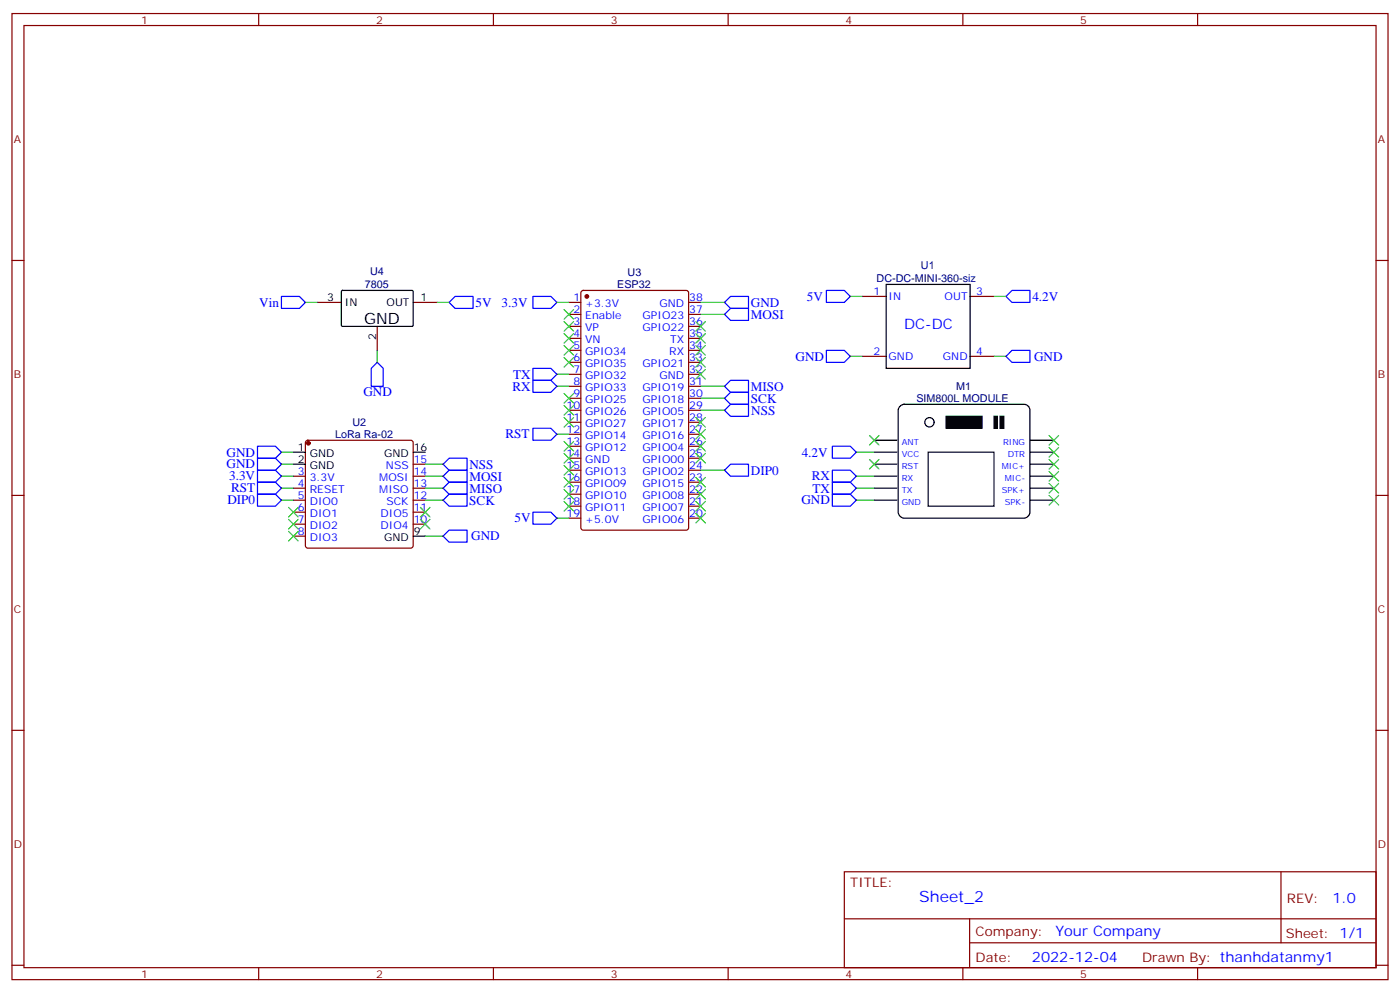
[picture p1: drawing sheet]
<svg xmlns="http://www.w3.org/2000/svg" width="412mm" height="292mm" viewBox="0 0 412 292" stroke-linecap="round" stroke-linejoin="round" font-family="sans-serif">
<g fill="none" stroke="#870000" stroke-width=".35">
<path d="M3.5 4h405.4v284.3h-405.4zM7.1 7.5h398.2v277.3h-398.2zM76.2 4v3.5M145.3 4v3.5M214.5 4v3.5M283.6 4v3.5M352.8 4v3.5M3.5 76.7h3.6M405.3 76.7h3.6M93.5 89h7M111.1 96.1v7M121.7 89h7.1"/>
<path d="M167.6 89h3.5M167.6 92.5h3.5M167.6 96.1h3.5M167.6 99.6h3.5M171.3 85.7l.5-.2h30.3l.7 .4v69.4l-.4 .7h-30.6l-.6-.4-.1-69.4zM202.8 89h3.6M202.8 92.5h3.6M202.8 96.1h3.6M202.8 99.6h3.6M254 87.2h7.1M285.8 87.2h7M167.6 103.1h3.5"/>
<path d="M167.6 106.6h3.5M167.6 110.2h3.5M167.6 113.7h3.5M167.6 117.2h3.5M202.8 103.1h3.6M202.8 106.6h3.6M202.8 110.2h3.6M202.8 113.7h3.6M202.8 117.2h3.6M254 104.9h7.1M285.8 104.9h7M90.2 129.8l.5-.2h30.3l.5 .2 .2 .5v30.3l-.2 .5-.5 .2h-30.3l-.5-.2-.2-.5v-30.3z"/>
<path d="M121.7 136.6h3.5M167.6 120.8h3.5M167.6 124.3h3.5M167.6 127.8h3.5M167.6 131.3h3.5M167.6 134.9h3.5M167.6 138.4h3.5M202.8 120.8h3.6M202.8 124.3h3.6M202.8 127.8h3.6M202.8 131.3h3.6M202.8 134.9h3.6"/>
<path d="M202.8 138.4h3.6M3.5 145.8h3.6M86.4 140.2h3.6M86.4 143.7h3.6M86.4 147.2h3.6M86.4 150.7h3.6M86.4 154.3h3.6M86.4 157.8h3.6M121.7 140.2h3.5M121.7 143.7h3.5M121.7 147.2h3.5M121.7 150.7h3.5"/>
<path d="M121.7 154.3h3.5M167.6 141.9h3.5M167.6 145.5h3.5M167.6 149h3.5M167.6 152.5h3.5M202.8 141.9h3.6M202.8 145.5h3.6M202.8 149h3.6M202.8 152.5h3.6M405.3 145.8h3.6M3.5 214.9h3.6M405.3 214.9h3.6"/>
<path d="M248.7 256.6h156.6v28.2h-156.6zM377.3 256.6v20.9M248.7 270.4h156.5M285.6 277.5h119.6M285.6 270.4v14.1M3.5 284.1h3.6M76.2 284.8v3.5M145.3 284.8v3.5M214.5 284.8v3.5M283.6 284.8v3.5M352.8 284.8v3.5M405.3 284.1h3.6"/>
</g>
<g fill="none" stroke="#00f" stroke-width=".35">
<path d="M82.9 87.2h5.3l1.8 1.8-1.8 1.8h-5.3zM132.3 89l1.8-1.8h5.2v3.6h-5.2zM157 87.2h5.3l1.7 1.8-1.7 1.8h-5.3zM213.4 89l1.8-1.8h5.3v3.6h-5.3zM215.2 90.8h5.3v3.5h-5.3l-1.8-1.8zM243.4 85.5h5.3l1.8 1.7-1.8 1.8h-5.3zM298.1 85.5h5.3v3.5h-5.3l-1.8-1.8zM111.1 106.6l1.8 1.8v5.3h-3.5v-5.3zM157 111.9h5.3l1.7 1.8-1.7 1.8h-5.3zM157 108.4h5.3l1.7 1.8-1.7 1.7h-5.3zM213.4 113.7l1.8-1.8h5.3v3.6h-5.3zM213.4 117.2l1.8-1.7h5.3v3.5h-5.3z"/>
<path d="M243.4 103.1h5.3l1.8 1.8-1.8 1.7h-5.3zM296.3 104.9l1.8-1.8h5.3v3.5h-5.3zM75.8 138.4h5.3l1.8 1.8-1.8 1.7h-5.3zM75.8 131.3h5.3l1.8 1.8-1.8 1.8h-5.3zM75.8 134.9h5.3l1.8 1.7-1.8 1.8h-5.3zM130.5 136.6l1.8-1.7h5.3v3.5h-5.3zM157 126h5.3l1.7 1.8-1.7 1.8h-5.3zM213.4 120.8l1.8-1.8h5.3v3.5h-5.3zM213.4 138.4l1.8-1.8h5.3v3.6h-5.3zM245.2 131.3h5.3l1.7 1.8-1.7 1.8h-5.3zM245.2 138.4h5.3l1.7 1.8-1.7 1.7h-5.3zM75.8 141.9h5.3l1.8 1.8-1.8 1.8h-5.3z"/>
<path d="M75.8 145.5h5.3l1.8 1.7-1.8 1.8h-5.3zM130.5 140.2l1.8-1.8h5.3v3.5h-5.3zM130.5 147.2l1.8-1.7h5.3v3.5h-5.3zM130.5 157.8l1.8-1.8h5.3v3.6h-5.3zM132.3 141.9h5.3v3.6h-5.3l-1.8-1.8zM157 150.7h5.3l1.7 1.8-1.7 1.8h-5.3zM245.2 145.5h5.3l1.7 1.7-1.7 1.8h-5.3zM245.2 141.9h5.3l1.7 1.8-1.7 1.8h-5.3z"/>
</g>
<g fill="#870000" stroke="#870000" stroke-width=".35">
<circle cx="90.8" cy="130.5" r=".53"/>
<circle cx="172.9" cy="87.2" r=".53"/>
</g>
<g fill="none" stroke="#000" stroke-width=".35">
<path d="M100.6 85.7l.3-.2h20.6l.2 .3v10.1l-.3 .2-20.7-.1-.2-.3zM261.1 83.7h24.7v24.7h-24.7zM265.2 119.5l1.1-.5h35.3a1.76 1.76 0 0 1 1.8 1.8v29.9a1.89 1.89 0 0 1-1.8 1.8h-35.3a1.89 1.89 0 0 1-1.7-1.8v-29.9zM86.4 133.1h3.6M86.4 136.6h3.6M121.7 133.1h3.5M257.5 133.1h6.7M257.5 136.6h6.7M257.5 129.6h6.7M273.4 133.1h19.4v15.9h-19.4zM303.4 133.1h7M303.4 136.6h7"/>
<path d="M303.4 129.6h7M121.7 157.8h3.5M257.5 140.2h6.7M257.5 143.7h6.7M257.5 147.2h6.7M303.4 140.2h7M303.4 143.7h7M303.4 147.2h7"/>
<circle cx="273.8" cy="124.3" r="1.38"/>
</g>
<g fill="none" stroke="#008700" stroke-width=".35">
<path d="M90 89h3.5M128.8 89h3.5M164 89h3.6M206.4 89h7M206.4 92.5h7M250.5 87.2h3.5M292.8 87.2h3.5M111.1 103.1v3.5M164 113.7h3.6M164 110.2h3.6M206.4 113.7h7M206.4 117.2h7"/>
<path d="M250.5 104.9h3.5M292.8 104.9h3.5M82.9 133.1h3.5M82.9 136.6h3.5M125.2 136.6h5.3M164 127.8h3.6M206.4 120.8h7M206.4 138.4h7M252.2 133.1h5.3M82.9 140.2h3.5M82.9 143.7h3.5M82.9 147.2h3.5"/>
<path d="M125.2 140.2h5.3M125.2 143.7h5.3M125.2 147.2h5.3M125.2 157.8h5.3M164 152.5h3.6M252.2 140.2h5.3M252.2 143.7h5.3M252.2 147.2h5.3"/>
</g>
<path d="M278.7 122.5h10.6v3.5h-10.6zM292.8 122.5h1v3.5h-1zM294.6 122.5h1.1v3.5h-1.1z" fill="#000" stroke="#000" stroke-width=".35"/>
<g fill="none" stroke="#3c3" stroke-width=".35">
<path d="M166.2 98.2l2.8 2.8M166.2 94.7l2.8 2.8M166.2 91.1l2.8 2.8M169 98.2l-2.8 2.8M169 94.7l-2.8 2.8M169 91.1l-2.8 2.8M205 94.7l2.8 2.8M205 98.2l2.8 2.8M207.8 94.7l-2.8 2.8M207.8 98.2l-2.8 2.8M166.2 119.3l2.8 2.9M166.2 115.8l2.8 2.8"/>
<path d="M166.2 105.2l2.8 2.9M166.2 101.7l2.8 2.8M169 119.3l-2.8 2.9M169 115.8l-2.8 2.8M169 105.2l-2.8 2.9M169 101.7l-2.8 2.8M205 101.7l2.8 2.8M205 105.2l2.8 2.9M205 108.8l2.8 2.8M207.8 101.7l-2.8 2.8M207.8 105.2l-2.8 2.9M207.8 108.8l-2.8 2.8"/>
<path d="M166.2 137l2.8 2.8M166.2 133.5l2.8 2.8M166.2 129.9l2.8 2.9M166.2 122.9l2.8 2.8M169 133.5l-2.8 2.8M169 137l-2.8 2.8M169 129.9l-2.8 2.9M169 122.9l-2.8 2.8M205 122.9l2.8 2.8M205 126.4l2.8 2.8M205 129.9l2.8 2.9M205 133.5l2.8 2.8"/>
<path d="M207.8 122.9l-2.8 2.8M207.8 126.4l-2.8 2.8M207.8 129.9l-2.8 2.9M207.8 133.5l-2.8 2.8M256.1 128.2l2.8 2.8M256.1 135.2l2.8 2.8M258.9 128.2l-2.8 2.8M258.9 135.2l-2.8 2.8M309 128.2l2.9 2.8M309 131.7l2.9 2.8M309 135.2l2.9 2.8M309 138.7l2.9 2.9"/>
<path d="M311.9 128.2l-2.9 2.8M311.9 131.7l-2.9 2.8M311.9 135.2l-2.9 2.8M311.9 138.7l-2.9 2.9M85 149.3l2.8 2.9M85 152.9l2.8 2.8M85 156.4l2.8 2.8M87.8 149.3l-2.8 2.9M87.8 152.9l-2.8 2.8M87.8 156.4l-2.8 2.8M123.8 149.3l2.8 2.9M123.8 152.9l2.8 2.8"/>
<path d="M126.6 149.3l-2.8 2.9M126.6 152.9l-2.8 2.8M166.2 147.6l2.8 2.8M166.2 144l2.8 2.9M166.2 140.5l2.8 2.8M169 140.5l-2.8 2.8M169 144l-2.8 2.9M169 147.6l-2.8 2.8M205 140.5l2.8 2.8M205 144l2.8 2.9M205 147.6l2.8 2.8M205 151.1l2.8 2.8"/>
<path d="M207.8 140.5l-2.8 2.8M207.8 144l-2.8 2.9M207.8 147.6l-2.8 2.8M207.8 151.1l-2.8 2.8M309 142.3l2.9 2.8M309 145.8l2.9 2.8M311.9 142.3l-2.9 2.8M311.9 145.8l-2.9 2.8"/>
</g>
<text font-size="4.6" x="107.2" y="95.4">GND</text>
<text font-size="4.6" fill="#00f" x="270.8" y="265.6">Sheet_2</text>
<g font-size="4.2" fill="#00f">
<text x="266.3" y="96.8">DC-DC</text>
<text x="392.5" y="265.8">1.0</text>
<text x="310.9" y="275.4">Your Company</text>
<text x="304" y="283.2">2022-12-04</text>
</g>
<g font-size="3.9" fill="#00f">
<text x="237.7" y="88.5">5V</text>
<text x="304.1" y="88.5">4.2V</text>
<text x="76.4" y="90.3">Vin</text>
<text x="140.1" y="90.3">5V</text>
<text x="147.8" y="90.3">3.3V</text>
<text x="221.2" y="90.5">GND</text>
<text x="221.2" y="94">MOSI</text>
<text x="234.3" y="106.1">GND</text>
<text x="304.6" y="106.2">GND</text>
<text x="151.1" y="111.4">TX</text>
<text x="107.1" y="116.7">GND</text>
<text x="150.9" y="115">RX</text>
<text x="221.2" y="115.1">MISO</text>
<text x="221.2" y="118.7">SCK</text>
<text x="221.3" y="122">NSS</text>
<text x="148.9" y="129">RST</text>
<text x="66.8" y="134.4">GND</text>
<text x="66.8" y="137.9">GND</text>
<text x="236.1" y="134.4">4.2V</text>
<text x="67.5" y="141.3">3.3V</text>
<text x="138.3" y="141.5">MOSI</text>
<text x="138.3" y="138.1">NSS</text>
<text x="221.2" y="139.7">DIP0</text>
<text x="239.1" y="141.4">RX</text>
<text x="67" y="148.5">DIP0</text>
<text x="68.1" y="144.9">RST</text>
<text x="138.2" y="148.5">SCK</text>
<text x="138.3" y="145">MISO</text>
<text x="236.1" y="148.5">GND</text>
<text x="239.3" y="145">TX</text>
<text x="151.5" y="153.8">5V</text>
<text x="138.8" y="159.1">GND</text>
</g>
<g font-size="3.9" fill="#800">
<text x="250.5" y="261.2">TITLE:</text>
<text x="379.1" y="265.8">REV:</text>
<text x="287.4" y="275.4">Company:</text>
<text x="378.7" y="276">Sheet: 1/1</text>
<text x="287.4" y="283">Date:</text>
<text x="336.4" y="283.1">Drawn By: thanhdatanmy1</text>
</g>
<g font-size="3.2" fill="#800">
<text x="41.6" y="7">1</text>
<text x="110.8" y="7">2</text>
<text x="179.9" y="7">3</text>
<text x="249.1" y="7">4</text>
<text x="318.2" y="7">5</text>
<text x="4.1" y="42.1">A</text>
<text x="405.9" y="42.1">A</text>
<text x="4.1" y="111.2">B</text>
<text x="405.9" y="111.2">B</text>
<text x="4.1" y="180.4">C</text>
<text x="405.9" y="180.4">C</text>
<text x="4.1" y="249.5">D</text>
<text x="405.9" y="249.5">D</text>
<text x="41.6" y="287.8">1</text>
<text x="110.8" y="287.8">2</text>
<text x="179.9" y="287.8">3</text>
<text x="249.1" y="287.8">4</text>
<text x="318.2" y="287.8">5</text>
</g>
<g font-size="3.2" fill="#000080">
<text x="109" y="81">U4</text>
<text x="184.9" y="81.2">U3</text>
<text x="258.2" y="83.1">DC-DC-MINI-360-siz</text>
<text x="271.3" y="79.3">U1</text>
<text x="107.4" y="84.8">7805</text>
<text x="181.8" y="84.8">ESP32</text>
<text x="270" y="118.3">SIM800L MODULE</text>
<text x="281.7" y="114.8">M1</text>
<text x="103.8" y="125.3">U2</text>
<text x="98.7" y="128.9">LoRa Ra-02</text>
</g>
<g font-size="3.2">
<text x="96.4" y="88.7">3</text>
<text x="123.8" y="88.7">1</text>
<text x="101.6" y="90.1">IN</text>
<text x="113.9" y="90.1">OUT</text>
<text x="110.8" y="100.2" transform="rotate(-90 110.8 100.2)">2</text>
<text x="87.8" y="132.8">1</text>
<text x="87.8" y="136.3">2</text>
<text x="91.3" y="134.5">GND</text>
<text x="113.1" y="134.5">GND</text>
<text x="121.9" y="132.8">16</text>
<text x="91.3" y="138">GND</text>
<text x="113.1" y="159.2">GND</text>
<text x="121.9" y="157.4">9</text>
</g>
<g font-size="3.2" fill="#00f">
<text x="168.9" y="88.7">1</text>
<text x="203" y="88.7">38</text>
<text x="257.3" y="86.9">1</text>
<text x="261.8" y="88.3">IN</text>
<text x="278.3" y="88.3">OUT</text>
<text x="287.5" y="86.9">3</text>
<text x="168.9" y="95.7">3</text>
<text x="168.9" y="92.2">2</text>
<text x="172.4" y="93.9">Enable</text>
<text x="172.4" y="90.4">+3.3V</text>
<text x="189.3" y="93.9">GPIO23</text>
<text x="194.3" y="90.4">GND</text>
<text x="203" y="92.2">37</text>
<text x="203" y="95.7">36</text>
<text x="168.9" y="99.2">4</text>
<text x="172.4" y="101">VN</text>
<text x="172.4" y="97.5">VP</text>
<text x="189.3" y="97.5">GPIO22</text>
<text x="197.4" y="101">TX</text>
<text x="203" y="99.2">35</text>
<text x="168.9" y="106.3">6</text>
<text x="168.9" y="102.8">5</text>
<text x="172.4" y="104.5">GPIO34</text>
<text x="197.2" y="104.5">RX</text>
<text x="203" y="102.8">34</text>
<text x="203" y="106.3">33</text>
<text x="257.3" y="104.5">2</text>
<text x="261.8" y="105.9">GND</text>
<text x="277.8" y="105.9">GND</text>
<text x="287.5" y="104.5">4</text>
<text x="168.9" y="113.3">8</text>
<text x="168.9" y="109.8">7</text>
<text x="172.4" y="111.6">GPIO32</text>
<text x="172.4" y="108.1">GPIO35</text>
<text x="189.3" y="108.1">GPIO21</text>
<text x="194.3" y="111.6">GND</text>
<text x="203" y="109.8">32</text>
<text x="203" y="113.3">31</text>
<text x="168.9" y="116.9">9</text>
<text x="172.4" y="118.6">GPIO25</text>
<text x="172.4" y="115.1">GPIO33</text>
<text x="189.3" y="115.1">GPIO19</text>
<text x="189.3" y="118.6">GPIO18</text>
<text x="203" y="116.9">30</text>
<text x="166.9" y="123.9">11</text>
<text x="166.9" y="120.4">10</text>
<text x="172.4" y="125.7">GPIO27</text>
<text x="172.4" y="122.2">GPIO26</text>
<text x="189.3" y="122.2">GPIO05</text>
<text x="189.3" y="125.7">GPIO17</text>
<text x="203" y="120.4">29</text>
<text x="203" y="123.9">28</text>
<text x="166.9" y="131">13</text>
<text x="166.9" y="127.5">12</text>
<text x="172.4" y="129.2">GPIO14</text>
<text x="189.3" y="129.2">GPIO16</text>
<text x="203" y="127.5">27</text>
<text x="203" y="131">26</text>
<text x="121.9" y="136.3">15</text>
<text x="166.9" y="134.5">14</text>
<text x="172.4" y="136.3">GND</text>
<text x="172.4" y="132.8">GPIO12</text>
<text x="189.3" y="132.8">GPIO04</text>
<text x="189.3" y="136.3">GPIO00</text>
<text x="203" y="134.5">25</text>
<text x="87.8" y="139.8">3</text>
<text x="87.8" y="143.3">4</text>
<text x="91.3" y="141.6">3.3V</text>
<text x="111.7" y="141.6">MOSI</text>
<text x="113.7" y="138">NSS</text>
<text x="121.9" y="143.3">13</text>
<text x="121.9" y="139.8">14</text>
<text x="166.9" y="141.6">16</text>
<text x="166.9" y="138">15</text>
<text x="172.4" y="143.3">GPIO09</text>
<text x="172.4" y="139.8">GPIO13</text>
<text x="189.3" y="139.8">GPIO02</text>
<text x="189.3" y="143.3">GPIO15</text>
<text x="203" y="138">24</text>
<text x="203" y="141.6">23</text>
<text x="87.8" y="146.9">5</text>
<text x="91.3" y="145.1">RESET</text>
<text x="91.3" y="148.6">DIO0</text>
<text x="111.7" y="145.1">MISO</text>
<text x="113.8" y="148.6">SCK</text>
<text x="121.9" y="146.9">12</text>
<text x="166.9" y="148.6">18</text>
<text x="166.9" y="145.1">17</text>
<text x="172.4" y="146.9">GPIO10</text>
<text x="189.3" y="146.9">GPIO08</text>
<text x="203" y="145.1">22</text>
<text x="203" y="148.6">21</text>
<text x="87.8" y="150.4">6</text>
<text x="87.8" y="153.9">7</text>
<text x="91.3" y="152.2">DIO1</text>
<text x="91.3" y="155.7">DIO2</text>
<text x="112.1" y="155.7">DIO4</text>
<text x="112.1" y="152.2">DIO5</text>
<text x="121.9" y="153.9">10</text>
<text x="121.9" y="150.4">11</text>
<text x="166.9" y="152.2">19</text>
<text x="172.4" y="153.9">+5.0V</text>
<text x="172.4" y="150.4">GPIO11</text>
<text x="189.3" y="150.4">GPIO07</text>
<text x="189.3" y="153.9">GPIO06</text>
<text x="203" y="152.2">20</text>
<text x="87.8" y="157.4">8</text>
<text x="91.3" y="159.2">DIO3</text>
</g>
<g font-size="2.5" fill="#00f">
<text x="265.6" y="130.9">ANT</text>
<text x="295.5" y="130.9">RING</text>
<text x="265.6" y="134.4">VCC</text>
<text x="265.6" y="138">RST</text>
<text x="295.1" y="138">MIC+</text>
<text x="296.8" y="134.4">DTR</text>
<text x="265.6" y="141.5">RX</text>
<text x="296" y="141.5">MIC-</text>
<text x="265.6" y="145">TX</text>
<text x="265.6" y="148.5">GND</text>
<text x="295.1" y="145">SPK+</text>
<text x="296" y="148.5">SPK-</text>
</g>
</svg>
